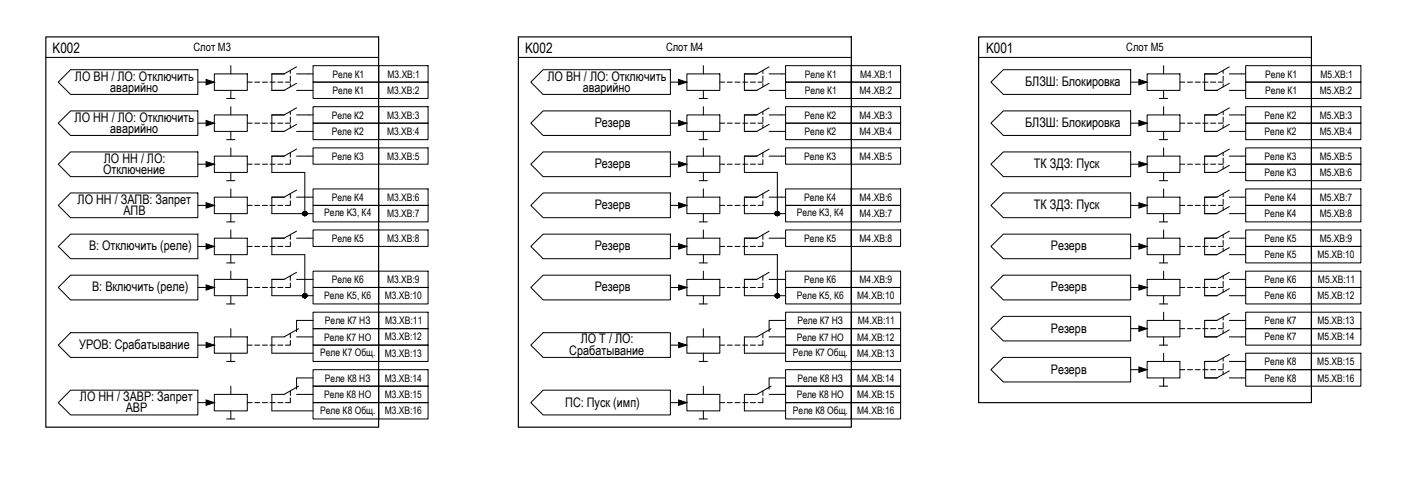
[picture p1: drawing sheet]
<svg xmlns="http://www.w3.org/2000/svg" width="353mm" height="120mm" viewBox="0 0 353 120" stroke-linecap="round" stroke-linejoin="round" font-family="sans-serif">
<path d="M11.5 9.3h83.8v98.2h-83.8zM130.5 9.3h83.8v98.2h-83.8zM246.4 9.3h83.7v92.1h-83.7z" fill="none" stroke="#000" stroke-width=".3"/>
<!-- layer: 0 -->
<g fill="none" stroke="#000" stroke-width=".25">
<path d="M11.5 14.5h83.8M54 18.6h8.3v4.2h-8.3zM58.1 16.5v2.1M71.5 18.6h-3.1v4.2h3.1M73.1 17.7v.8M73.1 19.2v1.2M77.7 18.6h1.1M78.8 16.5h16.5v4.2h-16.5zM95.3 16.5h12.5v4.2h-12.5zM130.5 14.5h83.8M172.9 18.6h8.3v4.2h-8.3zM177.1 16.5v2.1"/>
<path d="M190.5 18.6h-3.1v4.2h3.1M192 17.7v.8M192 19.2v1.2M196.7 18.6h1.1M197.8 16.5h16.5v4.2h-16.5zM214.3 16.5h12.4v4.2h-12.4zM246.4 14.5h83.7M288.8 18.6h8.2v4.2h-8.2zM292.9 16.5v2.1M306.3 18.6h-3v4.2h3M307.9 17.7v.8M307.9 19.2v1.2"/>
<path d="M312.6 18.6h1M313.6 16.5h16.5v4.2h-16.5zM330.1 16.5h12.5v4.2h-12.5zM49.8 31h3.1M49.8 20.7h3.1M54 39.3h8.3v4.1h-8.3zM54 28.9h8.3v4.2h-8.3zM57 35.2h2.1M57 24.8h2.1M58.1 22.8v2M58.1 26.9v2M58.1 33.1v2.1"/>
<path d="M58.1 37.2v2.1M62.3 31h1.2M62.3 20.7h1.2M64.1 31h1.3M64.1 20.7h1.3M66.1 31h1.2M66.1 20.7h1.2M68 31h1.3M68 20.7h1.3M69.9 31h1.3M69.9 20.7h1.3M71.5 28.9h-3.1v4.2h3.1"/>
<path d="M71.5 39.3h-3.1v4.1h8.3v10.4M71.9 31h1.2M71.9 20.7h1.2M73.1 21.1v.8M73.1 28v.9M73.1 29.5v1.3M73.1 31.4v.8M73.1 38.4v1.2M77.7 39.3h1.1M77.7 33.1h1.1M77.7 28.9h1.1M77.7 22.8h1.1"/>
<path d="M78.8 37.2h16.5v4.1h-16.5zM78.8 26.9h16.5v4.1h-16.5zM78.8 31h16.5v4.2h-16.5zM78.8 20.7h16.5v4.1h-16.5zM95.3 37.2h12.5v4.1h-12.5zM95.3 26.9h12.5v4.1h-12.5zM95.3 31h12.5v4.2h-12.5zM95.3 20.7h12.5v4.1h-12.5zM168.8 31h3.1M168.8 20.7h3.1M172.9 39.3h8.3v4.1h-8.3zM172.9 28.9h8.3v4.2h-8.3z"/>
<path d="M176 35.2h2.1M176 24.8h2.1M177.1 22.8v2M177.1 26.9v2M177.1 33.1v2.1M177.1 37.2v2.1M181.2 31h1.2M181.2 20.7h1.2M183.1 31h1.2M183.1 20.7h1.2M185 31h1.3M185 20.7h1.3"/>
<path d="M187 31h1.2M187 20.7h1.2M188.9 31h1.3M188.9 20.7h1.3M190.5 39.3h-3.1v4.1h8.3v10.4M190.5 28.9h-3.1v4.2h3.1M190.8 31h1.2M190.8 20.7h1.2M192 21.1v.8M192 28v.9M192 29.5v1.3M192 31.4v.8"/>
<path d="M192 38.4v1.2M196.7 39.3h1.1M196.7 33.1h1.1M196.7 28.9h1.1M196.7 22.8h1.1M197.8 37.2h16.5v4.1h-16.5zM197.8 26.9h16.5v4.1h-16.5zM197.8 31h16.5v4.2h-16.5zM197.8 20.7h16.5v4.1h-16.5zM214.3 37.2h12.4v4.1h-12.4zM214.3 26.9h12.4v4.1h-12.4zM214.3 31h12.4v4.2h-12.4z"/>
<path d="M214.3 20.7h12.4v4.1h-12.4zM284.6 31h3.1M284.6 20.7h3.1M288.8 28.9h8.2v4.2h-8.2zM288.8 39.3h8.2v4.1h-8.2zM291.9 35.2h2M291.9 24.8h2M292.9 22.8v2M292.9 26.9v2M292.9 33.1v2.1M292.9 37.2v2.1M297 31h1.3"/>
<path d="M297 20.7h1.3M298.9 31h1.3M298.9 20.7h1.3M300.9 31h1.3M300.9 20.7h1.3M302.8 31h1.3M302.8 20.7h1.3M304.7 31h1.4M304.7 20.7h1.4M306.3 39.3h-3v4.1h3M306.3 28.9h-3v4.2h3M306.7 31h1.2"/>
<path d="M306.7 20.7h1.2M307.9 21.1v.8M307.9 28v.9M307.9 29.5v1.3M307.9 31.4v.8M307.9 38.4v.8M307.9 39.8v1.3M312.6 39.3h1M312.6 33.1h1M312.6 28.9h1M312.6 22.8h1M313.6 26.9h16.5v4.1h-16.5z"/>
<path d="M313.6 31h16.5v4.2h-16.5zM313.6 20.7h16.5v4.1h-16.5zM313.6 37.2h16.5v4.1h-16.5zM330.1 26.9h12.5v4.1h-12.5zM330.1 31h12.5v4.2h-12.5zM330.1 20.7h12.5v4.1h-12.5zM330.1 37.2h12.5v4.1h-12.5zM49.8 51.7h3.1M49.8 41.3h3.1M54 60h8.3v4.1h-8.3zM54 49.6h8.3v4.2h-8.3zM57 55.9h2.1"/>
<path d="M57 45.5h2.1M58.1 43.4v2.1M58.1 47.6v2M58.1 53.8v2.1M58.1 57.9v2.1M62.3 51.7h1.2M62.3 41.3h1.2M64.1 51.7h1.3M64.1 41.3h1.3M66.1 51.7h1.2M66.1 41.3h1.2M68 51.7h1.3"/>
<path d="M68 41.3h1.3M69.9 51.7h1.3M69.9 41.3h1.3M71.5 49.6h-3.1v4.2h10.4M71.5 60h-3.1v4.1h8.3v10.3M73.1 50.6v1.1h-1.2M73.1 40.2v1.1h-1.2M73.1 48.7v1.2M73.1 59.1v1.2M77.7 60h1.1M77.7 49.6h1.1M78.8 57.9h16.5v4.1h-16.5z"/>
<path d="M78.8 47.6h16.5v4.1h-16.5zM78.8 51.7h16.5v4.2h-16.5zM95.3 57.9h12.5v4.1h-12.5zM95.3 47.6h12.5v4.1h-12.5zM95.3 51.7h12.5v4.2h-12.5zM168.8 51.7h3.1M168.8 41.3h3.1M172.9 60h8.3v4.1h-8.3zM172.9 49.6h8.3v4.2h-8.3zM176 55.9h2.1M176 45.5h2.1M177.1 43.4v2.1"/>
<path d="M177.1 47.6v2M177.1 53.8v2.1M177.1 57.9v2.1M181.2 51.7h1.2M181.2 41.3h1.2M183.1 51.7h1.2M183.1 41.3h1.2M185 51.7h1.3M185 41.3h1.3M187 51.7h1.2M187 41.3h1.2M188.9 51.7h1.3"/>
<path d="M188.9 41.3h1.3M190.5 60h-3.1v4.1h8.3v10.3M190.5 49.6h-3.1v4.2h10.4M192 50.6v1.1h-1.2M192 40.2v1.1h-1.2M192 48.7v1.2M192 59.1v1.2M196.7 60h1.1M196.7 49.6h1.1M197.8 57.9h16.5v4.1h-16.5zM197.8 47.6h16.5v4.1h-16.5zM197.8 51.7h16.5v4.2h-16.5z"/>
<path d="M214.3 57.9h12.4v4.1h-12.4zM214.3 47.6h12.4v4.1h-12.4zM214.3 51.7h12.4v4.2h-12.4zM284.6 51.7h3.1M284.6 41.3h3.1M288.8 49.6h8.2v4.2h-8.2zM288.8 60h8.2v4.1h-8.2zM291.9 55.9h2M291.9 45.5h2M292.9 43.4v2.1M292.9 47.6v2M292.9 53.8v2.1"/>
<path d="M292.9 57.9v2.1M297 51.7h1.3M297 41.3h1.3M298.9 51.7h1.3M298.9 41.3h1.3M300.9 51.7h1.3M300.9 41.3h1.3M302.8 51.7h1.3M302.8 41.3h1.3M304.7 51.7h1.4M304.7 41.3h1.4M306.3 60h-3v4.1h3"/>
<path d="M306.3 49.6h-3v4.2h3M306.7 51.7h1.2M306.7 41.3h1.2M307.9 41.8v.7M307.9 48.7v.8M307.9 50.2v1.3M307.9 52.1v.8M307.9 59.1v.8M312.6 60h1M312.6 53.8h1M312.6 49.6h1M312.6 43.4h1"/>
<path d="M313.6 47.6h16.5v4.1h-16.5zM313.6 51.7h16.5v4.2h-16.5zM313.6 41.3h16.5v4.2h-16.5zM313.6 57.9h16.5v4.1h-16.5zM330.1 47.6h12.5v4.1h-12.5zM330.1 51.7h12.5v4.2h-12.5zM330.1 41.3h12.5v4.2h-12.5zM330.1 57.9h12.5v4.1h-12.5zM49.8 72.4h3.1M49.8 62h3.1M54 70.3h8.3v4.1h-8.3zM57 76.5h2.1"/>
<path d="M57 66.2h2.1M58.1 64.1v2.1M58.1 68.3v2M58.1 74.4v2.1M62.3 72.4h1.2M62.3 62h1.2M64.1 72.4h1.3M64.1 62h1.3M66.1 72.4h1.2M66.1 62h1.2M68 72.4h1.3M68 62h1.3"/>
<path d="M69.9 72.4h1.3M69.9 62h1.3M71.5 70.3h-3.1v4.1h10.4M73.1 71.2v1.2h-1.2M73.1 60.9v1.1h-1.2M73.1 69.4v1.2M77.7 70.3h1.1M78.8 78.6h16.5v4.1h-16.5zM78.8 68.3h16.5v4.1h-16.5zM78.8 72.4h16.5v4.1h-16.5zM95.3 78.6h12.5v4.1h-12.5zM95.3 68.3h12.5v4.1h-12.5z"/>
<path d="M95.3 72.4h12.5v4.1h-12.5zM168.8 72.4h3.1M168.8 62h3.1M172.9 70.3h8.3v4.1h-8.3zM176 76.5h2.1M176 66.2h2.1M177.1 64.1v2.1M177.1 68.3v2M177.1 74.4v2.1M181.2 72.4h1.2M181.2 62h1.2M183.1 72.4h1.2"/>
<path d="M183.1 62h1.2M185 72.4h1.3M185 62h1.3M187 72.4h1.2M187 62h1.2M188.9 72.4h1.3M188.9 62h1.3M190.5 70.3h-3.1v4.1h10.4M192 71.2v1.2h-1.2M192 60.9v1.1h-1.2M192 69.4v1.2M196.7 70.3h1.1"/>
<path d="M197.8 78.6h16.5v4.1h-16.5zM197.8 68.3h16.5v4.1h-16.5zM197.8 72.4h16.5v4.1h-16.5zM214.3 78.6h12.4v4.1h-12.4zM214.3 68.3h12.4v4.1h-12.4zM214.3 72.4h12.4v4.1h-12.4zM284.6 72.4h3.1M284.6 62h3.1M288.8 70.3h8.2v4.1h-8.2zM291.9 76.5h2M291.9 66.2h2M292.9 64.1v2.1"/>
<path d="M292.9 68.3v2M292.9 74.4v2.1M292.9 78.6v2.1M297 72.4h1.3M297 62h1.3M298.9 72.4h1.3M298.9 62h1.3M300.9 72.4h1.3M300.9 62h1.3M302.8 72.4h1.3M302.8 62h1.3M304.7 72.4h1.4"/>
<path d="M304.7 62h1.4M306.3 70.3h-3v4.1h3M306.7 72.4h1.2M306.7 62h1.2M307.9 60.5v1.3M307.9 62.5v.7M307.9 69.4v.8M307.9 70.8v1.4M307.9 72.8v.8M307.9 79.8v.7M312.6 74.4h1M312.6 70.3h1"/>
<path d="M312.6 64.1h1M313.6 68.3h16.5v4.1h-16.5zM313.6 72.4h16.5v4.1h-16.5zM313.6 62h16.5v4.2h-16.5zM313.6 78.6h16.5v4.1h-16.5zM330.1 68.3h12.5v4.1h-12.5zM330.1 72.4h12.5v4.1h-12.5zM330.1 62h12.5v4.2h-12.5zM330.1 78.6h12.5v4.1h-12.5zM17.8 83.8h32v6.2h-32l-3.1-3.1zM49.8 86.9h3.1M54 99.3h8.3v4.1h-8.3z"/>
<path d="M54 84.8h8.3v4.1h-8.3zM57 91h2.1M58.1 82.7v2.1M58.1 88.9v2.1M58.1 97.2v2.1M62.3 86.9h1.2M64.1 86.9h1.3M66.1 86.9h1.2M68 86.9h1.3M69.9 86.9h1.3M73.1 85.7v1.2h-1.2M73.1 83.9v1.2"/>
<path d="M73.1 98.4v1.1M74.7 99.3h4.1M74.7 84.8h4.1M75.2 97.2l-3.7 2.1h-3.1v4.1h10.4M75.2 82.7l-3.7 2.1h-3.1v4.1h10.4M78.8 93.1h16.5v4.1h-16.5zM78.8 97.2h16.5v4.2h-16.5zM78.8 95.1h-4.1v2.9M78.8 82.7h16.5v4.2h-16.5zM78.8 86.9h16.5v4.1h-16.5zM78.8 80.7h-4.1v2.8M95.3 93.1h12.5v4.1h-12.5z"/>
<path d="M95.3 97.2h12.5v4.2h-12.5zM95.3 82.7h12.5v4.2h-12.5zM95.3 86.9h12.5v4.1h-12.5zM136.7 83.8h32.1v6.2h-32.1l-3.1-3.1zM168.8 86.9h3.1M172.9 99.3h8.3v4.1h-8.3zM172.9 84.8h8.3v4.1h-8.3zM176 91h2.1M177.1 82.7v2.1M177.1 88.9v2.1M177.1 97.2v2.1M181.2 86.9h1.2"/>
<path d="M183.1 86.9h1.2M185 86.9h1.3M187 86.9h1.2M188.9 86.9h1.3M192 85.7v1.2h-1.2M192 83.9v1.2M192 98.4v1.1M193.6 99.3h4.2M193.6 84.8h4.2M194.1 97.2l-3.6 2.1h-3.1v4.1h10.4M194.1 82.7l-3.6 2.1h-3.1v4.1h10.4M197.8 93.1h16.5v4.1h-16.5z"/>
<path d="M197.8 97.2h16.5v4.2h-16.5zM197.8 95.1h-4.2v2.9M197.8 82.7h16.5v4.2h-16.5zM197.8 86.9h16.5v4.1h-16.5zM197.8 80.7h-4.2v2.8M214.3 93.1h12.4v4.1h-12.4zM214.3 97.2h12.4v4.2h-12.4zM214.3 82.7h12.4v4.2h-12.4zM214.3 86.9h12.4v4.1h-12.4zM284.6 93.1h3.1M284.6 82.7h3.1M288.8 91h8.2v4.1h-8.2z"/>
<path d="M288.8 80.7h8.2v4.1h-8.2zM291.9 86.9h2M291.9 97.2h2M292.9 84.8v2.1M292.9 88.9v2.1M292.9 95.1v2.1M297 93.1h1.3M297 82.7h1.3M298.9 93.1h1.3M298.9 82.7h1.3M300.9 93.1h1.3M300.9 82.7h1.3"/>
<path d="M302.8 93.1h1.3M302.8 82.7h1.3M304.7 93.1h1.4M304.7 82.7h1.4M306.3 80.7h-3v4.1h3M306.3 91h-3v4.1h3M306.7 93.1h1.2M306.7 82.7h1.2M307.9 81.2v1.3M307.9 83.1v.8M307.9 90.1v.8M307.9 91.5v1.3"/>
<path d="M307.9 93.5v.8M312.6 84.8h1M312.6 91h1M312.6 95.1h1M312.6 80.7h1M313.6 88.9h16.5v4.2h-16.5zM313.6 93.1h16.5v4.1h-16.5zM313.6 82.7h16.5v4.2h-16.5zM330.1 88.9h12.5v4.2h-12.5zM330.1 93.1h12.5v4.1h-12.5zM330.1 82.7h12.5v4.2h-12.5zM49.8 101.4h3.1"/>
<path d="M57 105.5h2.1M58.1 103.4v2.1M62.3 101.4h1.2M64.1 101.4h1.3M66.1 101.4h1.2M68 101.4h1.3M69.9 101.4h1.3M73.1 100.2v1.2h-1.2M78.8 101.4h16.5v4.1h-16.5zM95.3 101.4h12.5v4.1h-12.5zM168.8 101.4h3.1M176 105.5h2.1"/>
<path d="M177.1 103.4v2.1M181.2 101.4h1.2M183.1 101.4h1.2M185 101.4h1.3M187 101.4h1.2M188.9 101.4h1.3M192 100.2v1.2h-1.2M197.8 101.4h16.5v4.1h-16.5zM214.3 101.4h12.4v4.1h-12.4z"/>
<circle cx="76.8" cy="53.8" r=".53"/>
<circle cx="195.7" cy="53.8" r=".53"/>
<circle cx="76.8" cy="74.4" r=".53"/>
<circle cx="195.7" cy="74.4" r=".53"/>
</g>
<g fill="none" stroke="#000" stroke-width=".25">
<path d="M17.8 17.5h32v6.3h-32l-3.1-3.1zM74.7 16.8l-3.2 1.8h-3.1M74.7 18.6h3M136.7 17.5h32.1v6.3h-32.1l-3.1-3.1zM193.6 16.8l-3.1 1.8h-3.1M193.6 18.6h3.1M309.5 16.8l-3.2 1.8h-3M309.5 18.6h3.1M14.7 31l3.1-3.1h32v6.2h-32zM17.8 38.2h32v6.3h-32l-3.1-3.2zM74.7 37.5l-3.2 1.8h-3.1M74.7 39.3h3"/>
<path d="M74.7 27.2l-3.2 1.7h-3.1M74.7 28.9h3M74.7 31.3l-3.2 1.8h-3.1M74.7 33.1h3M74.7 21l-3.2 1.8h-3.1M74.7 22.8h3M133.6 31l3.1-3.1h32.1v6.2h-32.1zM136.7 38.2h32.1v6.3h-32.1l-3.1-3.2zM193.6 37.5l-3.1 1.8h-3.1M193.6 39.3h3.1M193.6 27.2l-3.1 1.7h-3.1M193.6 28.9h3.1"/>
<path d="M193.6 31.3l-3.1 1.8h-3.1M193.6 33.1h3.1M193.6 21l-3.1 1.8h-3.1M193.6 22.8h3.1M249.5 20.7l3.1-3.2h32v6.3h-32zM249.5 31l3.1-3.1h32v6.2h-32zM309.5 37.5l-3.2 1.8h-3M309.5 39.3h3.1M309.5 27.2l-3.2 1.7h-3M309.5 28.9h3.1M309.5 31.3l-3.2 1.8h-3M309.5 33.1h3.1"/>
<path d="M309.5 21l-3.2 1.8h-3M309.5 22.8h3.1M17.8 48.6h32v6.2h-32l-3.1-3.1zM74.7 58.2l-3.2 1.8h-3.1M74.7 60h3M74.7 47.9l-3.2 1.7h-3.1M74.7 49.6h3M136.7 48.6h32.1v6.2h-32.1l-3.1-3.1zM193.6 58.2l-3.1 1.8h-3.1M193.6 60h3.1M193.6 47.9l-3.1 1.7h-3.1M193.6 49.6h3.1"/>
<path d="M249.5 41.3l3.1-3.1h32v6.3h-32zM249.5 51.7l3.1-3.1h32v6.2h-32zM309.5 58.2l-3.2 1.8h-3M309.5 60h3.1M309.5 47.9l-3.2 1.7h-3M309.5 49.6h3.1M309.5 52l-3.2 1.8h-3M309.5 53.8h3.1M309.5 41.6l-3.2 1.8h-3M309.5 43.4h3.1M14.7 62l3.1-3.1h32v6.2h-32zM14.7 72.4l3.1-3.1h32v6.2h-32z"/>
<path d="M74.7 68.6l-3.2 1.7h-3.1M74.7 70.3h3M133.6 62l3.1-3.1h32.1v6.2h-32.1zM133.6 72.4l3.1-3.1h32.1v6.2h-32.1zM193.6 68.6l-3.1 1.7h-3.1M193.6 70.3h3.1M249.5 62l3.1-3.1h32v6.2h-32zM249.5 72.4l3.1-3.1h32v6.2h-32zM309.5 68.6l-3.2 1.7h-3M309.5 70.3h3.1M309.5 72.7l-3.2 1.7h-3M309.5 74.4h3.1"/>
<path d="M309.5 62.3l-3.2 1.8h-3M309.5 64.1h3.1M309.5 78.9l-3.2 1.8h-3M17.8 98.2h32v6.3h-32l-3.1-3.1zM136.7 98.2h32.1v6.3h-32.1l-3.1-3.1zM249.5 82.7l3.1-3h32v6.1h-32zM249.5 93.1l3.1-3.1h32v6.2h-32zM309.5 89.2l-3.2 1.8h-3M309.5 91h3.1M309.5 93.4l-3.2 1.7h-3M309.5 95.1h3.1M309.5 80.7h3.1"/>
<path d="M309.5 83l-3.2 1.8h-3M309.5 84.8h3.1"/>
</g>
<!-- layer: 0 -->
<g fill="#000" stroke="#000" stroke-width=".25">
<path d="M51.9 20l2.1 .7-2.1 .7zM51.9 30.3l2.1 .7-2.1 .7zM170.8 20l2.1 .7-2.1 .7zM170.8 30.3l2.1 .7-2.1 .7zM286.7 20l2.1 .7-2.1 .7zM286.7 30.3l2.1 .7-2.1 .7zM51.9 40.7l2.1 .6-2.1 .7zM51.9 51l2.1 .7-2.1 .7zM76.6 53.3h.2zM76.6 54.3h.2zM170.8 40.7l2.1 .6-2.1 .7zM170.8 51l2.1 .7-2.1 .7z"/>
<path d="M195.6 53.3h.1zM195.6 54.3h.2zM286.7 40.7l2.1 .6-2.1 .7zM286.7 51l2.1 .7-2.1 .7zM51.9 61.4l2.1 .6-2.1 .7zM51.9 71.7l2.1 .7-2.1 .6zM76.6 73.9h.2zM76.6 75h.2zM170.8 61.4l2.1 .6-2.1 .7zM170.8 71.7l2.1 .7-2.1 .6zM195.6 73.9h.1zM195.6 75h.2z"/>
<path d="M286.7 61.4l2.1 .6-2.1 .7zM286.7 71.7l2.1 .7-2.1 .6zM51.9 86.2l2.1 .7-2.1 .6zM170.8 86.2l2.1 .7-2.1 .6zM286.7 82.1l2.1 .6-2.1 .7zM286.7 92.4l2.1 .7-2.1 .6zM51.9 100.7l2.1 .7-2.1 .6zM170.8 100.7l2.1 .7-2.1 .6z"/>
<path d="M76.2 53.8h1zM76.2 53.8h1z"/>
<path d="M76.2 53.6h1zM76.2 53.6h1z"/>
<path d="M76.2 53.6h1zM76.2 53.7h1z"/>
<path d="M76.2 53.7h1zM76.2 53.7h1z"/>
<path d="M76.2 53.7h1zM76.2 53.8l1-.1z"/>
<path d="M76.2 53.8h1zM76.2 53.9l1-.1z"/>
<path d="M76.2 53.9h1zM76.2 53.9h1z"/>
<path d="M76.2 53.9h1zM76.2 54l1-.1z"/>
<path d="M76.2 54h1zM76.3 54h.9z"/>
<path d="M76.3 53.5h.9zM76.3 53.5h.9z"/>
<path d="M76.2 53.6l1-.1zM76.2 53.6l1-.1z"/>
<path d="M76.3 54h.9zM76.3 54h.9z"/>
<path d="M76.3 54h.9zM76.3 54.1l.9-.1z"/>
<path d="M76.3 53.5l.8-.1zM76.3 53.5h.9z"/>
<path d="M76.3 54.1h.8zM76.4 54.1h.7z"/>
<path d="M76.4 53.4h.7zM76.3 53.4h.8z"/>
<path d="M76.4 54.1h.7zM76.4 54.2l.7-.1z"/>
<path d="M76.4 53.4h.7zM76.4 53.4h.7z"/>
<path d="M76.4 54.2h.7zM76.4 54.2h.7z"/>
<path d="M76.4 53.4h.6zM76.4 53.4h.7z"/>
<path d="M76.4 54.2h.6zM76.5 54.2h.5z"/>
<path d="M76.4 53.4l.6-.1zM76.4 53.4h.6z"/>
<path d="M76.5 54.2h.5zM76.5 54.3l.5-.1z"/>
<path d="M76.5 53.3h.4zM76.5 53.3h.5z"/>
<path d="M76.5 54.3h.4zM76.6 54.3h.3z"/>
<path d="M76.6 53.3h.3zM76.5 53.3h.4z"/>
<path d="M76.6 54.3h.3zM76.6 54.3h.3z"/>
<path d="M76.6 53.3h.2zM76.6 53.3h.3z"/>
<path d="M76.6 53.3h.2zM76.6 53.3h.2z"/>
<path d="M76.6 54.3h.2zM76.6 54.3h.2z"/>
<path d="M195.2 53.6h1zM195.2 53.6h1z"/>
<path d="M195.2 53.6h1zM195.2 53.7h1z"/>
<path d="M195.2 53.7h1zM195.2 53.7h1z"/>
<path d="M195.2 53.7h1zM195.2 53.8l1-.1z"/>
<path d="M195.2 53.8h1zM195.2 53.8h1z"/>
<path d="M195.2 53.8h1zM195.2 53.9l1-.1z"/>
<path d="M195.2 53.9h1zM195.2 53.9h1z"/>
<path d="M195.2 53.9h1zM195.2 54l1-.1z"/>
<path d="M195.2 54h1zM195.2 54h1z"/>
<path d="M195.2 53.5h.9zM195.2 53.5h1z"/>
<path d="M195.2 53.6l1-.1zM195.2 53.6l1-.1z"/>
<path d="M195.2 54h1zM195.2 54h1z"/>
<path d="M195.2 54h.9zM195.3 54.1l.8-.1z"/>
<path d="M195.2 53.5l.9-.1zM195.2 53.5h.9z"/>
<path d="M195.3 54.1h.8zM195.3 54.1h.8z"/>
<path d="M195.3 53.4h.7zM195.3 53.4h.8z"/>
<path d="M195.3 54.1h.7zM195.3 54.2l.7-.1z"/>
<path d="M195.3 53.4h.7zM195.3 53.4h.7z"/>
<path d="M195.3 54.2h.7zM195.4 54.2h.6z"/>
<path d="M195.3 53.4h.7zM195.3 53.4h.7z"/>
<path d="M195.4 54.2h.6zM195.4 54.2h.6z"/>
<path d="M195.4 53.4l.5-.1zM195.4 53.4h.6z"/>
<path d="M195.4 54.2h.5zM195.5 54.3l.4-.1z"/>
<path d="M195.4 53.3h.5zM195.4 53.3h.5z"/>
<path d="M195.5 54.3h.4zM195.5 54.3h.4z"/>
<path d="M195.5 53.3h.4zM195.5 53.3h.4z"/>
<path d="M195.5 54.3h.4zM195.6 54.3h.3z"/>
<path d="M195.5 53.3h.3zM195.5 53.3h.4z"/>
<path d="M195.6 53.3h.1zM195.6 53.3h.2z"/>
<path d="M195.6 54.3h.2zM195.6 54.3h.1z"/>
<path d="M76.2 74.4h1zM76.2 74.5l1-.1z"/>
<path d="M76.2 74.3h1zM76.2 74.3h1z"/>
<path d="M76.2 74.3h1zM76.2 74.4h1z"/>
<path d="M76.2 74.4h1zM76.2 74.4h1z"/>
<path d="M76.2 74.4h1zM76.2 74.4h1z"/>
<path d="M76.2 74.5h1zM76.2 74.6l1-.1z"/>
<path d="M76.2 74.6h1zM76.2 74.6h1z"/>
<path d="M76.2 74.6h1zM76.2 74.7l1-.1z"/>
<path d="M76.2 74.7h1zM76.3 74.7h.9z"/>
<path d="M76.3 74.2h.9zM76.3 74.2h.9z"/>
<path d="M76.3 74.2h.9zM76.2 74.3l1-.1z"/>
<path d="M76.3 74.7h.9zM76.3 74.7h.9z"/>
<path d="M76.3 74.7h.9zM76.3 74.8l.9-.1z"/>
<path d="M76.3 74.2l.8-.1zM76.3 74.2h.9z"/>
<path d="M76.3 74.8h.8zM76.4 74.8h.7z"/>
<path d="M76.4 74.1h.7zM76.3 74.1h.8z"/>
<path d="M76.4 74.8h.7zM76.4 74.9l.7-.1z"/>
<path d="M76.4 74.1h.7zM76.4 74.1h.7z"/>
<path d="M76.4 74.9h.7zM76.4 74.9h.7z"/>
<path d="M76.4 74h.6zM76.4 74.1h.7z"/>
<path d="M76.4 74.9h.6zM76.5 74.9h.5z"/>
<path d="M76.4 74h.6zM76.4 74h.6z"/>
<path d="M76.5 74.9h.5zM76.5 74.9h.5z"/>
<path d="M76.5 74h.4zM76.5 74h.5z"/>
<path d="M76.5 74.9h.4zM76.6 75l.3-.1z"/>
<path d="M76.5 74h.4zM76.5 74h.4z"/>
<path d="M76.6 75h.3zM76.6 75h.3z"/>
<path d="M76.6 74l.2-.1zM76.6 74h.3z"/>
<path d="M76.6 73.9h.2zM76.6 73.9h.2z"/>
<path d="M76.6 75h.2zM76.6 75h.2z"/>
<path d="M195.2 74.3h1zM195.2 74.3h1z"/>
<path d="M195.2 74.3h1zM195.2 74.4h1z"/>
<path d="M195.2 74.4h1zM195.2 74.4h1z"/>
<path d="M195.2 74.4h1zM195.2 74.4h1z"/>
<path d="M195.2 74.4h1zM195.2 74.5l1-.1z"/>
<path d="M195.2 74.5h1zM195.2 74.6l1-.1z"/>
<path d="M195.2 74.6h1zM195.2 74.6h1z"/>
<path d="M195.2 74.6h1zM195.2 74.7l1-.1z"/>
<path d="M195.2 74.7h1zM195.2 74.7h1z"/>
<path d="M195.2 74.2h.9zM195.2 74.2h1z"/>
<path d="M195.2 74.2h1zM195.2 74.3l1-.1z"/>
<path d="M195.2 74.7h1zM195.2 74.7h1z"/>
<path d="M195.2 74.7h.9zM195.3 74.8l.8-.1z"/>
<path d="M195.2 74.2l.9-.1zM195.2 74.2h.9z"/>
<path d="M195.3 74.8h.8zM195.3 74.8h.8z"/>
<path d="M195.3 74.1h.7zM195.3 74.1h.8z"/>
<path d="M195.3 74.8h.7zM195.3 74.9l.7-.1z"/>
<path d="M195.3 74.1h.7zM195.3 74.1h.7z"/>
<path d="M195.3 74.9h.7zM195.4 74.9h.6z"/>
<path d="M195.4 74h.6zM195.3 74.1h.7z"/>
<path d="M195.4 74.9h.6zM195.4 74.9h.6z"/>
<path d="M195.4 74h.5zM195.4 74h.6z"/>
<path d="M195.4 74.9h.5zM195.5 74.9h.4z"/>
<path d="M195.4 74h.5zM195.4 74h.5z"/>
<path d="M195.5 74.9h.4zM195.5 75l.4-.1z"/>
<path d="M195.5 74h.4zM195.5 74h.4z"/>
<path d="M195.5 75h.4zM195.6 75h.3z"/>
<path d="M195.5 74l.3-.1zM195.5 74h.4z"/>
<path d="M195.6 73.9h.1zM195.6 73.9h.2z"/>
<path d="M195.6 75h.2zM195.6 75h.1z"/>
</g>
<g font-size="3.6">
<text x="13.2" y="13.4">K002</text>
<text x="132.2" y="13.4">K002</text>
<text x="248.2" y="13.4">K001</text>
</g>
<g font-size="3.3">
<text x="18.9" y="20.3">ЛО ВН / ЛО: Отключить</text>
<text x="27.8" y="23.1">аварийно</text>
<text x="137.8" y="20.3">ЛО ВН / ЛО: Отключить</text>
<text x="146.7" y="23.1">аварийно</text>
<text x="258.1" y="21.7">БЛЗШ: Блокировка</text>
<text x="18.8" y="30.6">ЛО НН / ЛО: Отключить</text>
<text x="27.8" y="33.4">аварийно</text>
<text x="149.7" y="32">Резерв</text>
<text x="258.1" y="32">БЛЗШ: Блокировка</text>
<text x="26.1" y="41">ЛО НН / ЛО:</text>
<text x="25.9" y="43.8">Отключение</text>
<text x="149.7" y="42.4">Резерв</text>
<text x="260.3" y="42.4">ТК ЗДЗ: Пуск</text>
<text x="19.5" y="51.3">ЛО НН / ЗАПВ: Запрет</text>
<text x="149.7" y="52.7">Резерв</text>
<text x="260.3" y="52.7">ТК ЗДЗ: Пуск</text>
<text x="31.1" y="54.1">АПВ</text>
<text x="22.4" y="63.1">В: Отключить (реле)</text>
<text x="149.7" y="63.1">Резерв</text>
<text x="264.5" y="63.1">Резерв</text>
<text x="23.2" y="73.4">В: Включить (реле)</text>
<text x="149.7" y="73.4">Резерв</text>
<text x="264.5" y="73.4">Резерв</text>
<text x="264.5" y="83.7">Резерв</text>
<text x="19.9" y="87.8">УРОВ: Срабатывание</text>
<text x="143.3" y="89.3">Срабатывание</text>
<text x="146.2" y="86.5">ЛО Т / ЛО:</text>
<text x="264.5" y="94.1">Резерв</text>
<text x="20.1" y="101">ЛО НН / ЗАВР: Запрет</text>
<text x="31.6" y="103.7">АВР</text>
<text x="142.3" y="102.4">ПС: Пуск (имп)</text>
</g>
<g font-size="2.9">
<text x="48.7" y="12.9">Слот М3</text>
<text x="167.7" y="12.9">Слот М4</text>
<text x="283.5" y="12.9">Слот М5</text>
</g>
<g font-size="2.6">
<text x="83.7" y="19.5">Реле К1</text>
<text x="83.7" y="23.6">Реле К1</text>
<text x="97.4" y="23.6">М3.XB:2</text>
<text x="97.6" y="19.5">М3.XB:1</text>
<text x="202.6" y="19.5">Реле К1</text>
<text x="202.6" y="23.6">Реле К1</text>
<text x="216.4" y="23.7">М4.XB:2</text>
<text x="216.5" y="19.5">М4.XB:1</text>
<text x="318.5" y="19.5">Реле К1</text>
<text x="318.5" y="23.6">Реле К1</text>
<text x="332.3" y="23.6">М5.XB:2</text>
<text x="332.4" y="19.5">М5.XB:1</text>
<text x="83.5" y="29.9">Реле К2</text>
<text x="97.4" y="29.9">М3.XB:3</text>
<text x="202.5" y="29.9">Реле К2</text>
<text x="216.4" y="29.9">М4.XB:3</text>
<text x="318.3" y="29.9">Реле К2</text>
<text x="332.3" y="29.9">М5.XB:3</text>
<text x="83.5" y="34">Реле К2</text>
<text x="97.4" y="34">М3.XB:4</text>
<text x="202.5" y="34">Реле К2</text>
<text x="216.4" y="34">М4.XB:4</text>
<text x="318.3" y="34">Реле К2</text>
<text x="332.3" y="34">М5.XB:4</text>
<text x="83.5" y="40.2">Реле К3</text>
<text x="97.4" y="40.2">М3.XB:5</text>
<text x="202.5" y="40.2">Реле К3</text>
<text x="216.4" y="40.2">М4.XB:5</text>
<text x="318.3" y="40.2">Реле К3</text>
<text x="332.2" y="40.2">М5.XB:5</text>
<text x="318.3" y="44.3">Реле К3</text>
<text x="332.3" y="44.3">М5.XB:6</text>
<text x="83.5" y="50.6">Реле К4</text>
<text x="97.4" y="50.6">М3.XB:6</text>
<text x="202.5" y="50.6">Реле К4</text>
<text x="216.4" y="50.6">М4.XB:6</text>
<text x="318.3" y="50.6">Реле К4</text>
<text x="332.3" y="50.6">М5.XB:7</text>
<text x="81.6" y="54.5">Реле K3, К4</text>
<text x="97.4" y="54.7">М3.XB:7</text>
<text x="200.6" y="54.5">Реле K3, К4</text>
<text x="216.4" y="54.7">М4.XB:7</text>
<text x="318.3" y="54.7">Реле К4</text>
<text x="332.3" y="54.7">М5.XB:8</text>
<text x="83.5" y="60.9">Реле К5</text>
<text x="97.4" y="60.9">М3.XB:8</text>
<text x="202.5" y="60.9">Реле К5</text>
<text x="216.4" y="60.9">М4.XB:8</text>
<text x="318.3" y="60.9">Реле К5</text>
<text x="318.3" y="65">Реле К5</text>
<text x="331.7" y="65">М5.XB:10</text>
<text x="332.3" y="60.9">М5.XB:9</text>
<text x="83.5" y="71.2">Реле К6</text>
<text x="97.4" y="71.2">М3.XB:9</text>
<text x="202.5" y="71.2">Реле К6</text>
<text x="216.4" y="71.2">М4.XB:9</text>
<text x="318.3" y="71.2">Реле К6</text>
<text x="331.8" y="71.2">М5.XB:11</text>
<text x="81.6" y="75.2">Реле K5, К6</text>
<text x="96.8" y="75.4">М3.XB:10</text>
<text x="200.6" y="75.2">Реле K5, К6</text>
<text x="215.8" y="75.4">М4.XB:10</text>
<text x="318.3" y="75.4">Реле К6</text>
<text x="331.7" y="75.4">М5.XB:12</text>
<text x="81.8" y="81.6">Реле К7 НЗ</text>
<text x="97" y="81.6">М3.XB:11</text>
<text x="200.8" y="81.6">Реле К7 НЗ</text>
<text x="215.9" y="81.6">М4.XB:11</text>
<text x="318.3" y="81.6">Реле К7</text>
<text x="331.7" y="81.6">М5.XB:13</text>
<text x="80.6" y="89.6">Реле К7 Общ.</text>
<text x="81.6" y="85.7">Реле К7 НО</text>
<text x="96.8" y="85.7">М3.XB:12</text>
<text x="96.8" y="89.9">М3.XB:13</text>
<text x="199.6" y="89.6">Реле К7 Общ.</text>
<text x="200.6" y="85.7">Реле К7 НО</text>
<text x="215.8" y="85.7">М4.XB:12</text>
<text x="215.8" y="89.9">М4.XB:13</text>
<text x="318.3" y="85.7">Реле К7</text>
<text x="331.7" y="85.7">М5.XB:14</text>
<text x="318.3" y="91.9">Реле К8</text>
<text x="331.6" y="91.9">М5.XB:15</text>
<text x="81.6" y="100.2">Реле К8 НО</text>
<text x="81.8" y="96.1">Реле К8 НЗ</text>
<text x="96.8" y="96.1">М3.XB:14</text>
<text x="96.8" y="100.2">М3.XB:15</text>
<text x="200.6" y="100.2">Реле К8 НО</text>
<text x="200.8" y="96.1">Реле К8 НЗ</text>
<text x="215.8" y="96.1">М4.XB:14</text>
<text x="215.8" y="100.2">М4.XB:15</text>
<text x="318.3" y="96.1">Реле К8</text>
<text x="331.7" y="96.1">М5.XB:16</text>
<text x="80.6" y="104.1">Реле К8 Общ.</text>
<text x="96.8" y="104.3">М3.XB:16</text>
<text x="199.6" y="104.1">Реле К8 Общ.</text>
<text x="215.8" y="104.3">М4.XB:16</text>
</g>
</svg>
